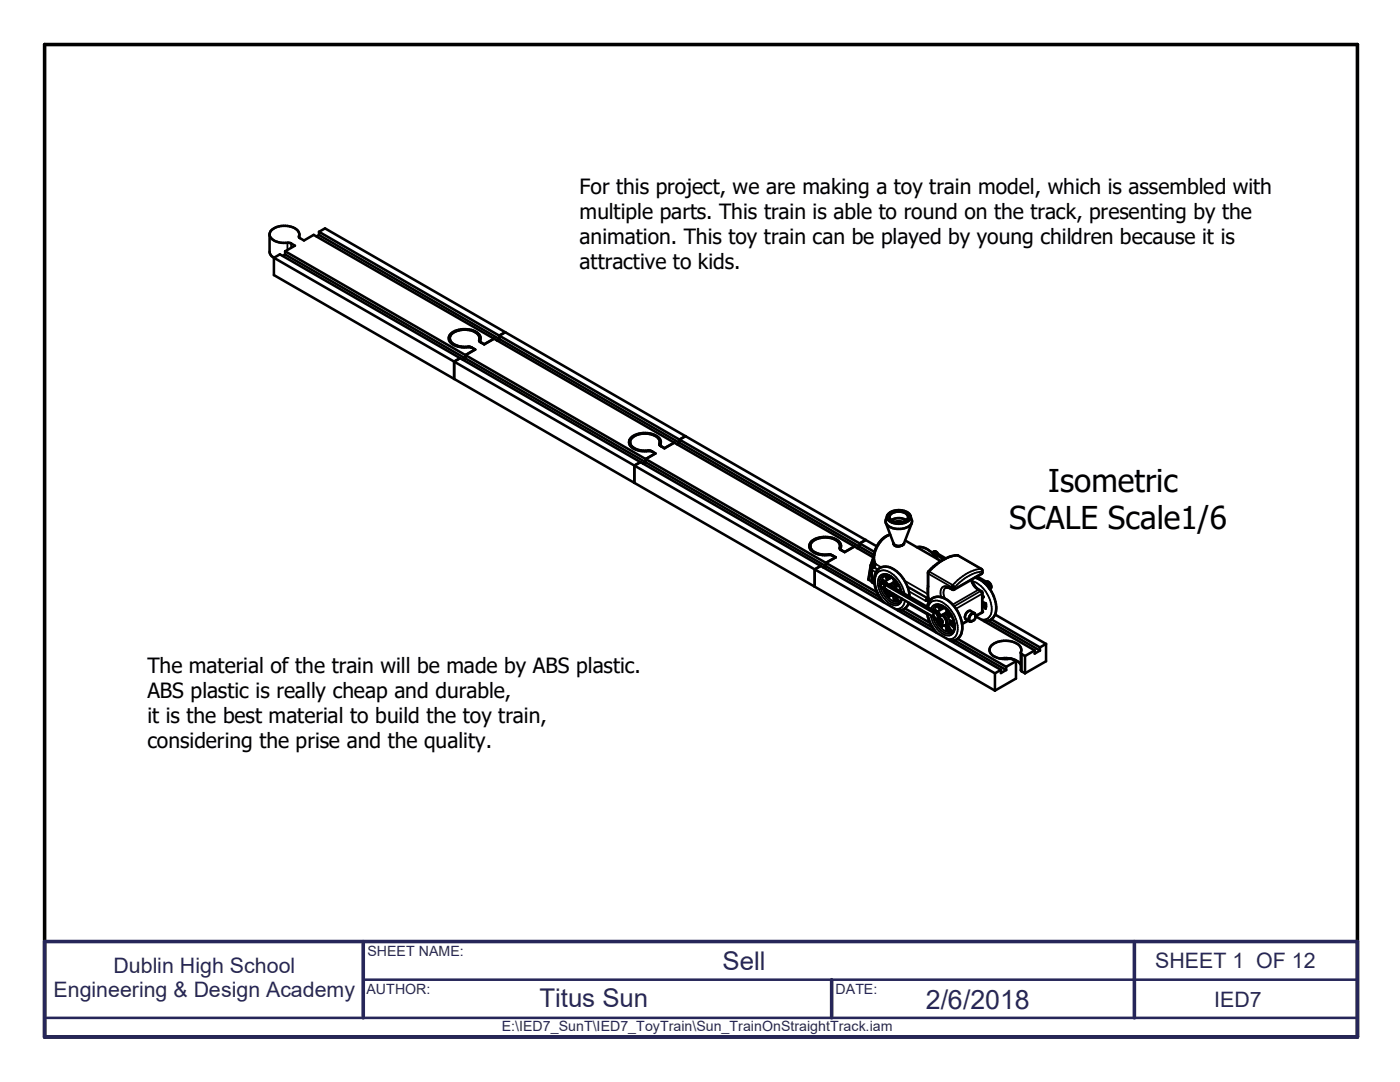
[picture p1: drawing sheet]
<svg xmlns="http://www.w3.org/2000/svg" width="279mm" height="216mm" viewBox="0 0 279 216" stroke-linecap="round" stroke-linejoin="round" font-family="sans-serif">
<g fill="none" stroke="#000" stroke-width=".36">
<path d="M57.4 48.4v1.5M58.1 48.6v.9M59.7 47.1v.2M93.3 69.2v.1M94.1 69.3h.1M95.6 67.8v.2M129.3 89.9v.1M130 90v.1M131.6 88.6v.2M165.3 110.6v.2M166 110.8h.1M167.6 109.3v.2"/>
<path d="M173.9 115.9l.6 .5M173.9 113.6l.9 .6M174.1 113.2h.2M174.2 113.2h.2M174.3 113.2l-.2 .4v2.7M174.3 113.2l.9 .5M174.4 113.2h-.1M174.4 113.2l.8 .4M174.6 112.4l.1 .1M174.7 112.5v.5l-.3 .2M174.7 112.5l1.2 .7M176.2 117.5a3.6 3.6 0 0 0 2.7 2.6l.5-.1 .5-.6"/>
<path d="M176.2 114.8a2.42 2.42 0 0 0-.3 3.1 3.4 3.4 0 0 0 3.3 2.5l.2-.1M177.4 114.8a1.17 1.17 0 0 0-1.5 1.2M177.6 116.6l.7 .6M177.7 106.7a5.3 5.3 0 0 0-3.1 5.5l.1 .3M178 116.4l.7 .7 .2 .4M178.3 118.6h.2M179.1 116.7l.2 .1M179.9 118.2a4.6 4.6 0 0 0-3.3-3.7 1.67 1.67 0 0 0-1.4 2.4 4.6 4.6 0 0 0 3.6 3.9l.5-.1 .4-.4 .3-.8M180.5 115.9l4.7 2.6M180.5 118.5a5.8 5.8 0 0 0-4.1-4.7 1.87 1.87 0 0 0-1.8 2.3 6.8 6.8 0 0 0 2 4.2M180.6 119.8a1.67 1.67 0 0 1-2 1.7M181.1 117l4 2.3"/>
<path d="M181.1 117.1l3.9 2.3M181.4 118l3.3 1.9M185 119.4l.3 .1M185 119.4l-.3 .5M185.1 119.3l.1 .1M185.1 119.3l-.1 .1M185.2 114.3l4.7 2.9M185.2 116.9l.1 .2M185.2 119.1l.1 .1M185.2 119.2l-.1 .1M185.2 117v.9M185.3 114l.2 .1"/>
<path d="M185.3 119.2v.3M185.3 119.5l-.2 .4h-.4M185.3 117.1v2.1M185.5 114.1l-.2 .3v2.7M185.5 114.1l4.6 2.6M188.7 117.3a1.65 1.65 0 0 0-.1 2.2M189.5 117.2l.1 .2M189.5 117.2a1.14 1.14 0 0 0-1.4 0 1.14 1.14 0 0 0-.4 1.3l.2 .7M189.5 117.2l.4 .3M189.9 117.5h.6M189.9 117.5l.1 .1M189.9 117.2h.6"/>
<path d="M189.9 117.2v.3M190.1 116.7l.4 .5M190.1 116.7l-.2 .5M190.5 117.5l-.1 .1M190.5 117.2v.3M191 110.8h.1M191.1 110.8h.1M191.1 110.8a9.2 9.2 0 0 0-5.6 3.3M191.1 110.8l4.7 2.7M193.8 115.7a3.2 3.2 0 0 0 1.4 2M194 116a5.9 5.9 0 0 1 3.7 6.6 1.61 1.61 0 0 1-1.9 1M195.2 117.7l.4 .3"/>
<path d="M195.2 117.7l-5.1 2.9M195.4 117.7h-.2M195.6 118l.3 .5M195.6 118l-5.2 3M195.8 113.5h.1M195.8 113.5l.1 .5M195.8 113.5a8.9 8.9 0 0 0-5.7 3.2M195.8 118h-.2M195.9 114.3l-.1 .3M195.9 118.5l-5.1 3M195.9 114v.3M195.9 118.5v3.6"/>
<path d="M195.9 114a8.9 8.9 0 0 0-5.4 3.2M195.9 114.3l-5.4 3.2M196.1 114.2l-.2 .1M196.1 113.9l-.2 .1M196.1 118.3l-.2 .2M181.4 120.3l3.6 2.1M185.2 122.4a6.8 6.8 0 0 0 2 4M185.2 121.2a1.83 1.83 0 0 1 1.4-1.4 1.83 1.83 0 0 1 1.8 .6 6.1 6.1 0 0 1 2.6 6 1.56 1.56 0 0 1-1.9 1.1M185.8 121.5a1.47 1.47 0 0 1 2.5-.6 4.9 4.9 0 0 1 2.1 5 1.49 1.49 0 0 1-2.4 .5 5.6 5.6 0 0 1-2.3-3.6M186.2 123a4.4 4.4 0 0 0 3 3.5l.7-.2M186.7 123.5a3.4 3.4 0 0 0 2.9 2.6l.6-.3 .3-.5M186.7 120.8l-.3 .4-.3 .5"/>
<path d="M187.9 120.8a1.14 1.14 0 0 0-1.4 1.1M188.2 122.6a1.43 1.43 0 0 1 .7 1.8M188.5 122.4a1.61 1.61 0 0 1 .7 2.2l-.4 .1M193.1 123.8l-1.1 .6M195.9 122.1l-.1 .2M195.9 122.1l-1.2 .8M196.1 122l-.2 .1M204 130.5v3.5"/>
</g>
<g fill="#000">
<circle cx="176.6" cy="117.5" r=".25"/>
<circle cx="177.6" cy="115.1" r=".18"/>
<circle cx="185.2" cy="119.4" r=".25"/>
<circle cx="187.9" cy="123.7" r=".25"/>
</g>
<g fill="none" stroke="#000" stroke-width=".51">
<path d="M53.8 46.9a3.1 3.1 0 0 0 3.6 1.5l.5 .1 1 .5-2 1.1M54.7 51.4v3.5l35.9 20.7M54.7 51.4l1.2-.6 35.9 20.7M54.7 51.4l35.9 20.8M56.9 50.1l36 20.8M56.9 50.1v.7M56.9 50.8l36 20.7M56.9 50.8l-.5 .3M59.7 46.9v.4l1 .7 1.9-1.1 36 20.7M59.7 47.4a2.15 2.15 0 0 0-2.3-2.3 3.4 3.4 0 0 0-3.5 1.3l-.1 4 .4 .7 .5 .3M63.7 46.3l1.2-.7 35.9 20.7M63.7 46.3l35.9 20.7"/>
<path d="M63.7 46.3v.6M63.7 46.9l35.9 20.7M63.7 46.9l-.5 .3M89.8 67.6a2.8 2.8 0 0 0 3.1 1.6h.8l1.1 .5-1.9 1.2M90.6 72.2v3.4M90.6 72.2l36 20.7M90.6 75.6l36 20.7M91.8 71.5l-1.2 .7M91.8 71.5l36 20.7M92.9 70.9l36 20.7M92.9 70.9v.6M92.9 71.5l36 20.7"/>
<path d="M92.9 71.5l-.5 .3M95.7 67.6l-.1 .4 .1 .2 .9 .5M95.7 68.1a1.95 1.95 0 0 0-1.9-2.2 4 4 0 0 0-3.9 1l-.1 .5v.8M95.8 68a1.58 1.58 0 0 0-1.3-2 4.6 4.6 0 0 0-4.7 .8 1.55 1.55 0 0 0 1.2 2.2l1.2 .3h1.5l.5 .1M95.8 68l.2 .4 .6 .3M95.8 68v.2M98.6 67.6l-2 1.1M98.6 67.6l36 20.7M99.6 67l36 20.7M99.6 67v.6M99.6 67.6l36 20.7M99.6 67.6l-.4 .3"/>
<path d="M100.8 66.3l-1.2 .7M100.8 66.3l36 20.7M125.7 88.2v.7M126.6 92.9v3.4M126.6 92.9l36 20.7M126.6 96.3l36 20.8M127.8 92.2l-1.2 .7M127.8 92.2l36 20.7M128.9 91.6l35.9 20.7M128.9 91.6v.6M128.9 92.2l35.9 20.8M128.9 92.2l-.5 .3"/>
<path d="M130 90l.8 .5M130.8 90.5l-1.9 1.1M131.7 88.3v.6l.9 .5M131.7 88.9a1.95 1.95 0 0 0-2-2.3 3.5 3.5 0 0 0-3.9 1.3 1.44 1.44 0 0 0 1.1 1.7l1.2 .3a3.4 3.4 0 0 1 2.7 .6M131.8 89a1.69 1.69 0 0 0-1.4-2.3 4.1 4.1 0 0 0-4.8 1.1 1.59 1.59 0 0 0 1.4 1.9l1.2 .3 1.9 .1M131.8 88.8l.1 .2 .7 .4M134.6 88.3l-2 1.1M134.6 88.3l35.9 20.7M135.6 87.7l36 20.7M135.6 87.7v.6M135.6 88.3l36 20.8M135.6 88.3l-.5 .3"/>
<path d="M136.8 87l36 20.7M136.8 87l-1.2 .7M161.7 109v.6M162.6 113.6v3.5M162.6 113.6l36 20.8M162.6 117.1l36 20.7M163.8 112.9l-1.2 .7M163.8 112.9l36 20.8M164.8 112.3v.7M164.8 113l-.5 .3M164.8 112.3l10.3 5.9M164.8 113l10.8 6.1"/>
<path d="M166.8 111.2l-2 1.1M167.7 109v.6M167.8 109.5a1.62 1.62 0 0 0-1.4-2.1 4.5 4.5 0 0 0-4.7 .9 1.52 1.52 0 0 0 1.2 2.2 6.6 6.6 0 0 0 2.9 .2l1 .5M167.8 109.5l.2 .3M167.8 109.5v.2M170.5 109l-1.9 1.2-1-.7a1.56 1.56 0 0 0-1.2-1.9 4.1 4.1 0 0 0-4.5 .8 1.49 1.49 0 0 0 1.3 2l1.2 .3 1.3-.1 1.1 .6M170.5 109l3.8 2.2M171.6 108.4v.7M171.6 109.1l-.5 .3M171.6 108.4l2.9 1.7M171.6 109.1l2.8 1.6M172.8 107.7l-1.2 .7"/>
<path d="M172.8 107.7l2.2 1.3M173.3 115.6l.6 .4M173.8 112.8h.2M174 112.8l-.1 .6M174.2 112.3l-.2 .5M174.2 112.5l.4 .2M174.2 112.5l-.9 3.1M174.4 111.5v.4a.94 .94 0 0 1-.4 1.4l-.1 2.6 .2 .4 .4 .2M174.4 111v.5M174.4 111.2l-.3 1.5-.6 2.3 .3-2.2zM174.4 111l-.6 1.8-.5 2.8M174.4 111.5l-.2 1"/>
<path d="M174.5 110.1l-.1 .9M175 109l-.5 1.1M175.1 118.2a4.3 4.3 0 0 1 .1-4.6 2.88 2.88 0 0 1 4 .7 7 7 0 0 1 2.3 4.7M175.1 118.2l1.2 1.9M175.8 116.2a.89 .89 0 0 0 .8 1.3l9.7 5.6 .5 .5h.3M175.8 116.2h.4l.4 .4M175.8 116.4a.61 .61 0 0 1 .6 .3 .61 .61 0 0 1 0 .7 .66 .66 0 0 1-.6-1zM176.2 115.9l.4 .1 .4 .4M176.2 115.9l-.4 .3M176.2 114.8a2.23 2.23 0 0 1 2.6 1.1l.8 1.4 .2 .8-.1-.1M176.4 115.9l-.2-.2v.2M176.6 116l1.2-.7a.61 .61 0 0 1 .5 .9l-.9 .5"/>
<path d="M176.6 116.6l9.7 5.6a.89 .89 0 0 1 .8 1.4M176.7 117.5a1.32 1.32 0 0 0 1.4 1.3l.2-.3M176.8 104.3l1.6 4.3 .7 .3h.7M176.8 118l-.2 .1 .8 1.1 .2-.4M176.8 117.6a.49 .49 0 0 0 .2 .6 .49 .49 0 0 0 .6 0v-.1M177 117.7l.1 .4M177 116.4l9.6 5.6M177 116.4l-.4 .2M177 102.9a1.54 1.54 0 0 0-.1 1.7 3.5 3.5 0 0 0 5.1-.2 1.65 1.65 0 0 0-.3-1.5M177.2 115l.2 .5M177.3 102.5a3.2 3.2 0 0 1 4.3 .2 1.21 1.21 0 0 1-1.1 1.7 2.89 2.89 0 0 1-3.5-1v-.5zM177.3 117.9l-.2 .2"/>
<path d="M177.5 118l-.2 .2-.2-.1M177.6 116.7l.4 .3M177.7 106.7l-1 .4-.7 .5-1 1.4M177.7 115.4a.57 .57 0 0 0-1-.3l.4 .6M177.9 103.8a2.72 2.72 0 0 1 3 0M177.9 103.8a.83 .83 0 0 1-.3-.9 .83 .83 0 0 1 .7-.6 2.19 2.19 0 0 1 2.9 .8l-.1 .4-.3 .3-.8 .4M177.9 103.8l.8 .3 1.3 .1M178.2 118.8h.5l.6 1h-.9zM178.3 108.4a.65 .65 0 0 0 .7 .6l.9-.1M178.3 116.4l.5 .7M178.4 118.5l-.3 .3M178.7 116.2l.5 .6"/>
<path d="M178.7 116.2l-.4 .2M178.7 104.2l.6-.2 .7 .2M178.7 115.9l-.1-.2-.3 .7M178.8 119.6h.4M178.8 119.6l-.4 .2M178.8 115.9l-.1 .3M178.8 119l-.2-.1 .2 .7M179.2 116.8h.2l-.6 .3M179.2 116.8l-.4 .3M179.9 119.4l-.2 .6-.3 .3M180.2 108.7l-.2 .1M180.4 108.4l-.5 .5"/>
<path d="M180.7 107.8l7.1 4.1M182 104.3l-1.7 4.3M183 109.2a3.6 3.6 0 0 1 3.2 1.3M186 110.3h.5l.3 .4M186 110.3l.7-.3 .5 .5M186.2 110.5h.2l.4 .6M186.2 110.5l.9 1.1M186.8 110.7l1.5 .9M187.2 110.5l1.5 .9M187.2 110.5l-.4 .2M187.7 112a5.8 5.8 0 0 1 3.5-1.2l4.6 2.7 .2 .2v.6l-5.6 3.3-.2 .1-.9-.4h-.6M187.7 112a8.1 8.1 0 0 0-2.5 2.3v5.1"/>
<path d="M193.9 115.7a3.6 3.6 0 0 0 2.1 2.4l.1 3.9M194.7 115.3h-.1a6.5 6.5 0 0 1 4 7.2 2.07 2.07 0 0 1-2.2 1.4M195 115l1.9 1.1M196.1 119v.2M196.1 118.7l.2 .4-.2 .1M196.1 119.1v.1M196.3 119.1l-.2 .1M196.4 116.3h.1M196.5 116.3a.97 .97 0 0 1 1 1.1M196.5 116.3a.85 .85 0 0 1 1 0 .85 .85 0 0 1 .3 .9l-.3 .3M196.7 116.5l.3 .2 .2 .5M180 121.7l6.1 3.5"/>
<path d="M180.6 121.4l5 2.9M181.3 120.4l3.8 2.2M181.4 120.3a2.1 2.1 0 0 1-2.2 1.5M185 122.4l.3 1.2a7.6 7.6 0 0 0 1.6 2.6M185.1 121.1a2.29 2.29 0 0 1 1.4-1.9 2.29 2.29 0 0 1 2.4 .4 6.7 6.7 0 0 1 3 6.8 2.06 2.06 0 0 1-2.2 1.5M186.3 122.5l.1 .6 .4 .3M186.7 122h.3M186.7 122l-.4 .2M186.7 122v-.2l.2 .2M186.7 120.8a2.65 2.65 0 0 1 3 1.6 3.5 3.5 0 0 1 .5 3.7l-.3 .2M187 122a.83 .83 0 0 1 .6 .8 .83 .83 0 0 1-.5 .8M187.1 122l1.2-.7a.61 .61 0 0 1 .6 .9l-1.3 .8"/>
<path d="M187.2 123.5a1.53 1.53 0 0 0 .9 1.3M187.3 124l-.2 .1 .9 1.1 .1-.4M187.5 123.5a.61 .61 0 0 1 .5 .9 .66 .66 0 0 1-.5-.9zM187.5 123.9l.3 .3M187.5 123.9v-.3h.3l.2 .3v.3h-.2M187.7 121l.4 .1 .1 .3M187.7 121l-.4 .2 .3 .5M187.7 121l.3 .5M188 124.1l-.2 .1M188 123.9l-.1-.2-.4 .2M188 122.8a1.57 1.57 0 0 1 .7 2h-.6M188.1 122.7a1.35 1.35 0 0 1 .5 2.1"/>
<path d="M188.7 124.9h.6l.5 .9h-.9zM188.9 122.4l.5 .7M189.3 122.2l.4 .7M189.3 122.2l-.4 .2M189.3 121.9l-.2-.1-.2 .6M189.3 125.6l.4 .1M189.3 125.6l-.4 .2M189.3 122v.2M189.4 125.1l-.2-.2 .1 .7M189.6 123.8l.7 .3v1.1l-.7-.7zM189.7 122.9l-.3 .2M189.9 122.8l-.2 .1"/>
<path d="M189.9 122.8l-.5 .3M190 124.3l.4 .4M190 124.3l-.4 .2M190 124v.3M190.5 127.8l10.3 5.9M191.1 127.5l9.7 5.6M193.2 123.8l-1.2 .7M193.7 122.8a.54 .54 0 0 1 .7-.4 .54 .54 0 0 1 .3 .7 .75 .75 0 0 1-.5 .7 .75 .75 0 0 1-.8-.1zM194.5 122.3l-.8-.4a1.09 1.09 0 0 0-.9 1.7l.7 .4M194.7 122.8a.47 .47 0 0 0-.4-.5 .47 .47 0 0 0-.5 .2 1.01 1.01 0 0 0-.2 1.5l.4-.1M194.7 123l11.8 6.8M196.1 122l-.3 .3-1.1 .7"/>
<path d="M196.1 121.9l.1 .2-.2 .1M196.1 120.2l.7 .2v.6M196.1 120.9l.6 .6 .1-.5M196.1 122h.1M196.4 120.6l.4 .4M196.4 120.6l-.3 .1M196.4 120.3v.3M197.2 123.9l10.3 5.9M197.9 123.6l9.6 5.6M198.6 134.4v3.4M198.6 122.6l10.2 5.9M199.6 131.4a3.9 3.9 0 0 1 4.1 1.3"/>
<path d="M199.8 133.7l-1.2 .7M199.8 133.7v.6l1-.6M200.8 133.1v.6M202.8 131.9l-2 1.2M202.8 131.9v3.5l-4.2 2.4M203.7 130.2a1.61 1.61 0 0 0-1.3-2 4.1 4.1 0 0 0-4.8 1.1 1.54 1.54 0 0 0 1.3 1.9l1.2 .3h1.3a1.72 1.72 0 0 1 1.4 .4M203.7 130.2v3.5l.1 .2 .8 .5M203.7 130.2l.1 .3 .8 .4M204.6 130.9v3.5M206.5 129.8l-1.9 1.1M206.5 129.8v.6l1-.6M207.5 129.2v.6"/>
<path d="M208.8 128.5l-1.3 .7M208.8 128.5v3.4l-4.2 2.5"/>
</g>
<path d="M8.9 8.9h262v198h-262z" fill="none" stroke="#000" stroke-width=".71"/>
<path d="M72.5 195.5h198.4M8.9 203.1h262" fill="none" stroke="#262659" stroke-width=".51"/>
<path d="M8.9 187.9h262v19h-262zM72.5 187.9v15.2M166 195.5v7.6M226.4 187.9v15.2" fill="none" stroke="#262659" stroke-width=".71"/>
<g font-size="6.3">
<text x="209.2" y="98.1">Isometric</text>
<text x="201.4" y="105.6">SCALE Scale1/6</text>
</g>
<text font-size="5.3" fill="#262659" x="184.7" y="201.3">2/6/2018</text>
<g font-size="5.1" fill="#262659">
<text x="144.2" y="193.5">Sell</text>
<text x="107.7" y="200.9">Titus Sun</text>
</g>
<g font-size="4.2">
<text x="115.7" y="38.6">For this project, we are making a toy train model, which is assembled with</text>
<text x="115.7" y="43.6">multiple parts. This train is able to round on the track, presenting by the</text>
<text x="115.7" y="48.7">animation. This toy train can be played by young children because it is</text>
<text x="115.7" y="53.7">attractive to kids.</text>
<text x="29.4" y="134.2">The material of the train will be made by ABS plastic.</text>
<text x="29.4" y="139.2">ABS plastic is really cheap and durable,</text>
<text x="29.4" y="144.3">it is the best material to build the toy train,</text>
<text x="29.4" y="149.3">considering the prise and the quality.</text>
</g>
<g font-size="4.2" fill="#262659">
<text x="22.6" y="194.2">Dublin High School</text>
<text x="230.5" y="193.2">SHEET 1 OF 12</text>
<text x="10.7" y="199">Engineering &amp; Design Academy</text>
<text x="242.3" y="200.9">IED7</text>
</g>
<g font-size="2.8" fill="#262659">
<text x="73.3" y="190.8">SHEET NAME:</text>
<text x="73.2" y="198.3">AUTHOR:</text>
<text x="166.7" y="198.4">DATE:</text>
<text x="100.1" y="205.8">E:\IED7_SunT\IED7_ToyTrain\Sun_TrainOnStraightTrack.iam</text>
</g>
</svg>
